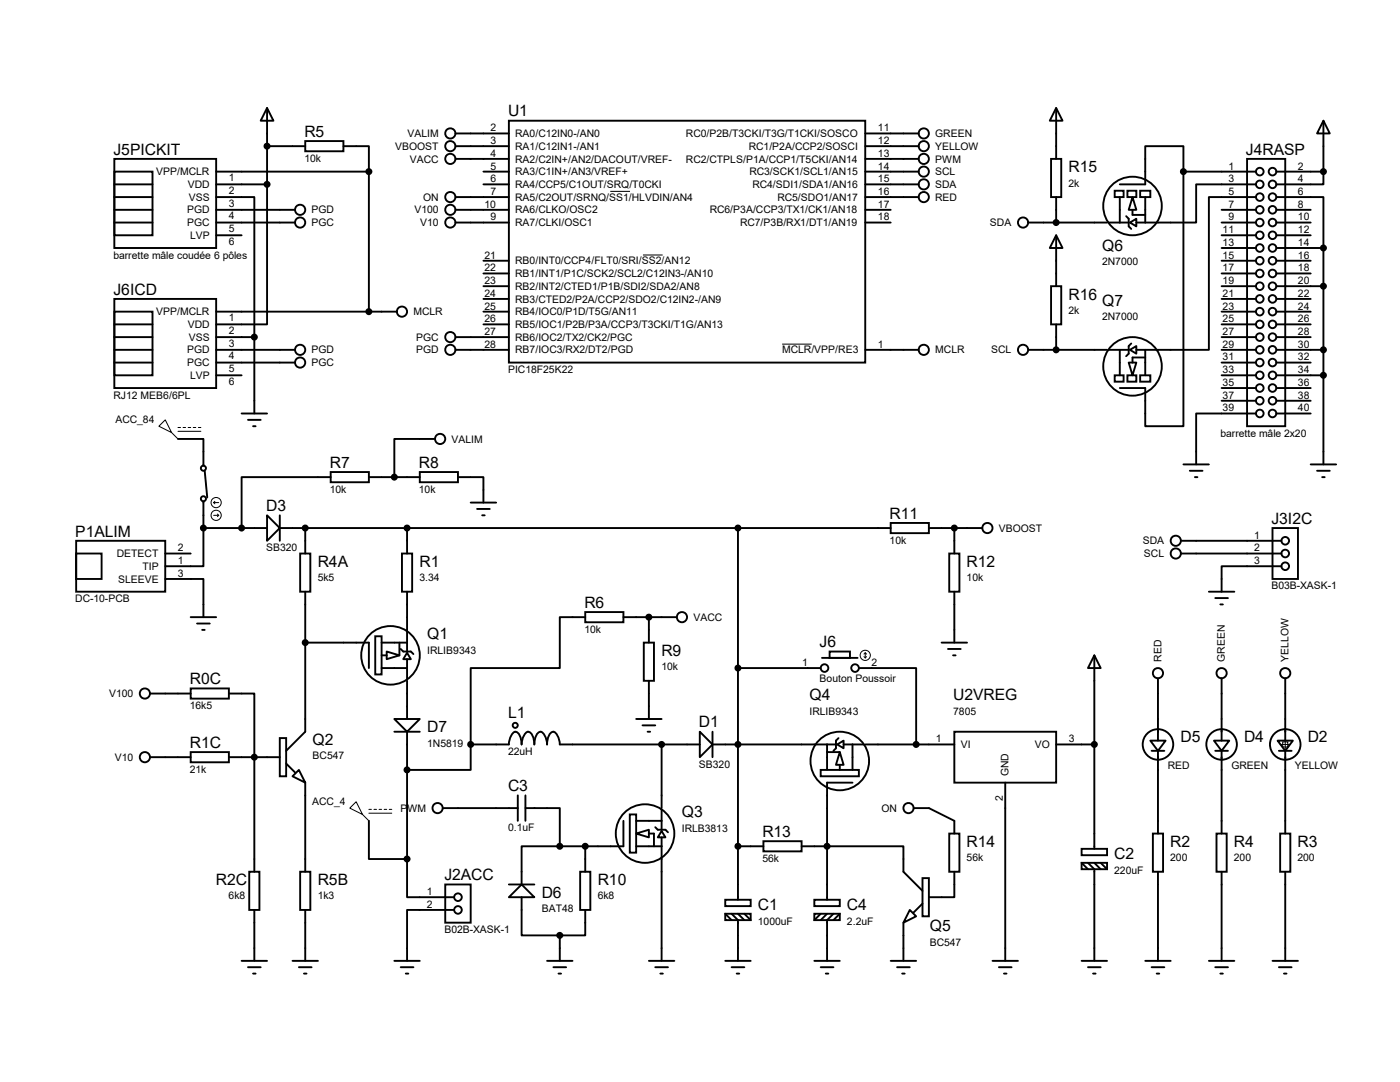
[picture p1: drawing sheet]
<svg xmlns="http://www.w3.org/2000/svg" width="279mm" height="216mm" viewBox="0 0 279 216" stroke-linecap="round" stroke-linejoin="round" font-family="sans-serif">
<g fill="none" stroke="#000" stroke-width=".38">
<path d="M22.8 31.7h20.3v17.8h-20.3zM22.8 34.2h7.6v12.7h-7.6zM22.8 36.8h7.6zM22.8 39.3h7.6zM43.1 39.3h7.7v28M43.1 34.2h30.5M43.1 36.8h10.2M53.3 21.5l1.3 2.6h-2.6zM53.3 36.8v27.9h-10.2M53.3 21.5v15.3M53.3 29.2h7.6M60.9 28.2h7.6v2h-7.6z"/>
<path d="M68.5 29.2h5.1v5M73.6 34.2v28M90.9 29.2h10.7M90.9 26.6h10.7M90.9 39.3h10.7M90.9 31.7h10.7M96.5 34.2h5.1M96.5 36.8h5.1M101.6 24.1h71.1v48.2h-71.1zM172.7 34.2h10.6M172.7 29.2h10.6M172.7 36.8h10.6"/>
<path d="M172.7 26.6h10.6M172.7 39.3h10.6M172.7 31.7h10.6M209.8 31.7h2v7.6h-2zM210.8 21.5l1.2 2.6h-2.5zM210.8 21.5v10.2M210.8 39.3v5.1M222.5 38.1h1.7v1.2h-1.7zM223.5 39.3v5.1M225 38.1h1.8v1.2h-1.8zM226 39.3l.8 2.6h-1.5zM227.5 38.1h2.1v1.2h-2.1z"/>
<path d="M228.6 39.3v5.1M236.2 34.2v50.8h-7.6v-7.6h-5.1M236.2 34.2v-5h-7.6v7.6h-5.1M236.2 34.2h14.5M248.9 31.7h7.6v53.3h-7.6zM250.7 36.8h-12v7.6h-11.9M250.7 39.3h-9.4v30.5h-14.5M254.7 39.3h9.4v10.2M254.7 34.2h9.4M264.1 24.1l1.3 2.5h-2.6zM264.1 34.2v2.6h-9.4M264.1 24.1v10.1"/>
<path d="M22.8 41.9h7.6zM22.8 59.6h20.3v17.8h-20.3zM22.8 44.4h7.6M43.1 41.9h15.8M43.1 44.4h15.8M43.1 46.9h5.1M90.9 41.9h10.7M90.9 44.4h10.7M96.5 57.1h5.1M96.5 52h5.1M96.5 54.6h5.1M96.5 59.6h5.1"/>
<path d="M172.7 41.9h5.1M172.7 44.4h5.1M205.2 44.4h15.7M209.8 57.1h2v7.6h-2zM210.8 46.9l1.2 2.6h-2.5zM210.8 46.9v10.2M221.2 44.4h4.1M224.7 43.1l.6 .5v1.6l.5 .5M225.5 44.4l1.3-.8v1.6zM226 41.9v1h2.6M243.8 49.5h6.9M243.8 57.1h6.9"/>
<path d="M243.8 41.9h6.9M243.8 44.4h6.9M243.8 46.9h6.9M243.8 52h6.9M243.8 54.6h6.9M243.8 59.6h6.9M254.7 49.5h9.4M254.7 57.1h9.4M254.7 41.9h6.9M254.7 44.4h6.9M254.7 46.9h6.9M254.7 52h6.9"/>
<path d="M254.7 54.6h6.9M254.7 59.6h6.9M264.1 49.5v43.2M22.8 62.2h7.6v12.7h-7.6zM22.8 64.7h7.6zM22.8 67.3h7.6zM22.8 69.8h7.6zM22.8 72.3h7.6M43.1 69.8h15.8M43.1 74.9h5.1M43.1 72.3h15.8M43.1 62.2h36.1"/>
<path d="M43.1 67.3h7.7M50.8 67.3v15.2M90.9 69.8h10.7M90.9 67.3h10.7M96.5 62.2h5.1M96.5 64.7h5.1M172.7 69.8h10.6M205.2 69.8h15.7M210.8 64.7v5.1M221.2 69.8h4.1M222.5 74.9h1.7v1.3h-1.7zM223.5 69.8v5.1"/>
<path d="M225 74.9h1.8v1.3h-1.8zM225.3 72.3h1.5l-.8 2.6zM225.5 69.8l1.3-.8v1.6zM225.8 68.5l-.5 .5v1.6l-.6 .5M227.5 74.9h2.1v1.3h-2.1zM228.6 69.8v5.1M228.6 71.3h-2.6v1M243.8 69.8h6.9M243.8 74.9h6.9M243.8 72.3h6.9M243.8 62.2h6.9M243.8 67.3h6.9"/>
<path d="M243.8 64.7h6.9M243.8 77.4h6.9M243.8 80h6.9M254.7 69.8h9.4M254.7 74.9h9.4M254.7 72.3h6.9M254.7 62.2h6.9M254.7 67.3h6.9M254.7 64.7h6.9M254.7 77.4h6.9M254.7 80h6.9M35.5 87.6h5.1v5.3"/>
<path d="M40.9 93.9l.5 5.4M48.2 82.5h5.1M49.5 83.8h2.5M50.5 85h.5M66 94.2h7.6v2h-7.6zM66 95.2h-17.8v10.2M73.6 95.2h10.2M83.8 94.2h7.6v2h-7.6zM86.8 87.6h-8.1v7.6M91.4 95.2h5.1v5.1M236.2 92.7h5.1M237.4 93.9h2.6"/>
<path d="M238.5 95.2h.5M250.7 82.5h-12v10.2M254.7 82.5h6.9M261.6 92.7h5.1M262.8 93.9h2.6M263.9 95.2h.5M15.2 107.9h17.8v10.2h-17.8zM15.2 110.4h5.1v5.1h-5.1zM33 115.5h7.6v7.6M33 110.4h5.1M40.6 105.4v7.6h-7.6M40.6 100v5.4"/>
<path d="M40.6 105.4h12.7M53.3 102.8l2.5 2.6-2.5 2.5zM55.8 105.4h122M55.8 102.8v5.1M59.9 110.4h2v7.7h-2zM60.9 105.4v5M60.9 118.1v27.9l-3.8 3.8M80.2 110.4h2.1v7.7h-2.1zM81.2 105.4v5M81.2 118.1v11.9M93.9 100.3h5.1M95.2 101.6h2.5"/>
<path d="M96.2 102.8h.5M147.3 105.4v74.1M177.8 104.4h7.6v2h-7.6zM185.4 105.4h10.6M189.4 110.4h2.1v7.7h-2.1zM190.5 105.4v5M190.5 118.1v10.1M235.7 107.9h20M235.7 110.4h20M241.3 118.1h5M242.5 119.3h2.6M254 105.4h5v10.1h-5z"/>
<path d="M255.7 113h-11.9v5.1M29.9 138.4h8.2M38.1 137.4h7.6v2h-7.6zM38.1 123.1h5M39.3 124.4h2.6M40.3 125.7h.6M45.7 138.4h5.1v35.5M60.9 128.2h12.7v5.1M74.9 127h1.3v7.6h-1.3zM76.2 128.2h5M76.2 133.3h5M76.2 130.8h1"/>
<path d="M77.2 130l2.5 .8-2.5 .7zM79.7 128.2v2.6M80 129.5l.5 .5h1.5l.5 .5M81.2 130.3l.8 1.2h-1.5zM81.2 131.5v4.1M81.2 135.8v7.7M116.8 122.1h7.6v2.1h-7.6zM116.8 123.1h-5.1v10.2h-17.8v15.2M124.4 123.1h10.7M128.5 128.2h2v7.6h-2zM129.5 123.1v5.1M129.5 135.8v7.7"/>
<path d="M147.3 133.3h16.5M164 131.3h7.2M165.6 130h4v1.3h-4zM171.4 133.3h11.4v15.2M187.9 128.2h5.1M189.2 129.5h2.5M190.2 130.8h.5M218.4 130.8l1.3 2.5h-2.6zM218.4 130.8v38.6M231.1 135.3v12.5M243.5 120.6h.6M243.8 135.3v12.5"/>
<path d="M256.5 135.3v12.5M29.9 151.1h8.2M38.1 150.1h7.6v2h-7.6zM45.7 151.1h10.1M55.8 147.3h1.3v7.6h-1.3zM57.1 152.4l1.8 1.7M58.4 154.9l1.2-1.3 1.3 2.6zM60.9 156.2v17.7M78.7 143.5h5.1l-2.6 2.5zM78.7 146h5.1M81.2 146v25.4M93.9 148.5v5.1h-12.7"/>
<path d="M93.9 148.5h7.7a2.69 2.69 0 0 1 1.2-2.5 2.31 2.31 0 0 1 1.3 2.5 2.69 2.69 0 0 1 1.3-2.5 2.31 2.31 0 0 1 1.2 2.5 2.31 2.31 0 0 1 1.3-2.5 2.69 2.69 0 0 1 1.3 2.5 2.31 2.31 0 0 1 1.2-2.5 2.69 2.69 0 0 1 1.3 2.5h28M103.3 158.7v5.1M104.9 158.7v5.1M127 143.5h5M128.2 144.7h2.6M129.2 146h.6M132 148.5v12.7M139.7 146l2.5 2.5-2.5 2.6zM142.2 148.5h24.6M142.2 146v5.1M163.8 153.6h7.6v1.3h-7.6zM165.1 148.5v5.1"/>
<path d="M165.1 150.1h2.5M167.1 148.5l1.3-.7v1.5zM167.3 147.3l-.5 .5v1.5l-.5 .5M167.6 150.1l.8 2.5h-1.6zM167.6 152.6v1M168.4 148.5h4M170.1 156.2h-5v23.3M170.1 148.5v5.1M172.7 148.5h17.8M190.5 146h20.3v10.2h-20.3zM200.6 156.2v35.5M210.8 148.5h7.6"/>
<path d="M229.6 147.8h3l-1.5 2zM229.8 149.8h2.6M231.1 149.8v16.5M242.3 147.8h3l-1.5 2zM242.5 149.8h2.6M243.8 149.8v16.5M255 147.8h3l-1.5 2zM255.2 149.8h2.6M256.5 149.8v16.5M49.7 173.9h2.1v7.7h-2.1zM59.9 173.9h2v7.7h-2zM73.6 163.8v7.6h7.6"/>
<path d="M81.2 171.4v7.6h9.4M88.3 161.2h15M88.9 176.5h5v7.6h-5zM101.6 176.5h5M104.1 176.5l2.5 2.5h-5zM104.1 179v7.6h7.6M104.9 161.2h6.8v7.7M111.7 168.9h-7.6v7.6M115.8 173.9h2v7.7h-2zM116.8 168.9v5M124.4 163.8v5.1h-12.7M125.7 162.5h1.3v7.6h-1.3z"/>
<path d="M127 166.3l2.5-.7v1.5zM127 168.9h5M127 163.8h5M129.5 166.3h1v2.6M130.8 165.1l.5 .5h1.5l.5 .5M132 165.8l.8 1.3h-1.5zM132 161.5v4.1M132 167.1v24.6M144.7 179.5h5.1v1.3h-5.1zM147.3 168.9h5.1M152.4 167.9h7.6v2h-7.6zM160 168.9h20.3v5l3.8 3.9"/>
<path d="M162.5 179.5h5.1v1.3h-5.1zM182.3 161.2h3.1l5.1 2.6v2.5M184.1 175.2h1.3v7.6h-1.3zM189.4 166.3h2.1v7.6h-2.1zM190.5 173.9v5.1h-5.1M215.9 169.4h5v1.2h-5zM215.9 172.2h5v1.2h-5zM215.9 172.2l1.2 1.2M217.1 172.2l1.3 1.2v18.3M218.4 172.2l1.3 1.2M219.7 172.2l1.2 1.2M230.1 166.3h2v7.6h-2z"/>
<path d="M231.1 173.9v17.8M242.8 166.3h2v7.6h-2zM243.8 173.9v17.8M255.5 166.3h2v7.6h-2zM256.5 173.9v17.8M48.2 191.7h5.1M49.5 193h2.5M50.5 194.3h.5M50.8 181.6v10.1M58.4 191.7h5.1M59.6 193h2.6M60.7 194.3h.5"/>
<path d="M60.9 181.6v10.1M78.7 191.7h5.1M80 193h2.5M81 194.3h.5M90.6 181.6h-9.4v10.1M109.2 191.7h5.1M110.4 193h2.6M111.5 194.3h.5M111.7 186.6v5.1M116.8 181.6v5h-5.1M129.5 191.7h5.1M130.8 193h2.5"/>
<path d="M131.8 194.3h.5M144.7 182.3h5.1v1.3h-5.1zM144.7 191.7h5.1M144.7 182.3l1.3 1.3M146 182.3l1.3 1.3v8.1M146 193h2.5M147 194.3h.5M147.3 182.3l1.2 1.3M148.5 182.3l1.3 1.3M162.5 182.3h5.1v1.3h-5.1zM162.5 191.7h5.1M163.8 193h2.5"/>
<path d="M163.8 182.3l-1.3 1.3M164.8 194.3h.5M165.1 182.3l-1.3 1.3M166.3 182.3l-1.2 1.3v8.1M167.6 182.3l-1.3 1.3M177.8 191.7h5M179 193h2.6M180 194.3h.6M180.3 184.1v7.6M181.6 181.6l1.2 1.2-2.5 1.3zM184.1 180.3l-1.8 1.8M198.1 191.7h5.1"/>
<path d="M199.3 193h2.6M200.4 194.3h.5M215.9 191.7h5M217.1 193h2.6M218.1 194.3h.6M228.6 191.7h5M229.8 193h2.6M230.8 194.3h.6M241.3 191.7h5M242.5 193h2.6M243.5 194.3h.6M254 191.7h5"/>
<path d="M255.2 193h2.6M256.2 194.3h.6"/>
<circle cx="53.3" cy="36.8" r=".51"/>
<circle cx="53.3" cy="29.2" r=".51"/>
<circle cx="73.6" cy="34.2" r=".51"/>
<circle cx="89.9" cy="26.6" r="1.02"/>
<circle cx="89.9" cy="29.2" r="1.02"/>
<circle cx="89.9" cy="39.3" r="1.02"/>
<circle cx="89.9" cy="31.7" r="1.02"/>
<circle cx="184.4" cy="26.6" r="1.02"/>
<circle cx="184.4" cy="29.2" r="1.02"/>
<circle cx="184.4" cy="31.7" r="1.02"/>
<circle cx="184.4" cy="39.3" r="1.02"/>
<circle cx="184.4" cy="36.8" r="1.02"/>
<circle cx="184.4" cy="34.2" r="1.02"/>
<circle cx="236.2" cy="34.2" r=".51"/>
<circle cx="251.4" cy="39.3" r=".76"/>
<circle cx="251.4" cy="34.2" r=".76"/>
<circle cx="251.4" cy="36.8" r=".76"/>
<circle cx="254" cy="34.2" r=".76"/>
<circle cx="254" cy="36.8" r=".76"/>
<circle cx="254" cy="39.3" r=".76"/>
<circle cx="264.1" cy="34.2" r=".51"/>
<circle cx="59.9" cy="44.4" r="1.02"/>
<circle cx="59.9" cy="41.9" r="1.02"/>
<circle cx="89.9" cy="44.4" r="1.02"/>
<circle cx="89.9" cy="41.9" r="1.02"/>
<circle cx="204.2" cy="44.4" r="1.02"/>
<circle cx="210.8" cy="44.4" r=".51"/>
<circle cx="226" cy="41.1" r="5.8"/>
<circle cx="251.4" cy="46.9" r=".76"/>
<circle cx="251.4" cy="49.5" r=".76"/>
<circle cx="251.4" cy="54.6" r=".76"/>
<circle cx="251.4" cy="41.9" r=".76"/>
<circle cx="251.4" cy="44.4" r=".76"/>
<circle cx="251.4" cy="57.1" r=".76"/>
<circle cx="251.4" cy="59.6" r=".76"/>
<circle cx="251.4" cy="52" r=".76"/>
<circle cx="254" cy="46.9" r=".76"/>
<circle cx="254" cy="54.6" r=".76"/>
<circle cx="254" cy="41.9" r=".76"/>
<circle cx="254" cy="44.4" r=".76"/>
<circle cx="254" cy="49.5" r=".76"/>
<circle cx="254" cy="57.1" r=".76"/>
<circle cx="254" cy="52" r=".76"/>
<circle cx="254" cy="59.6" r=".76"/>
<circle cx="264.1" cy="49.5" r=".51"/>
<circle cx="264.1" cy="57.1" r=".51"/>
<circle cx="50.8" cy="67.3" r=".51"/>
<circle cx="59.9" cy="69.8" r="1.02"/>
<circle cx="59.9" cy="72.3" r="1.02"/>
<circle cx="73.6" cy="62.2" r=".51"/>
<circle cx="80.2" cy="62.2" r="1.02"/>
<circle cx="89.9" cy="69.8" r="1.02"/>
<circle cx="89.9" cy="67.3" r="1.02"/>
<circle cx="184.4" cy="69.8" r="1.02"/>
<circle cx="204.2" cy="69.8" r="1.02"/>
<circle cx="210.8" cy="69.8" r=".51"/>
<circle cx="226" cy="73.1" r="5.8"/>
<circle cx="251.4" cy="62.2" r=".76"/>
<circle cx="251.4" cy="74.9" r=".76"/>
<circle cx="251.4" cy="64.7" r=".76"/>
<circle cx="251.4" cy="72.3" r=".76"/>
<circle cx="251.4" cy="80" r=".76"/>
<circle cx="251.4" cy="69.8" r=".76"/>
<circle cx="251.4" cy="77.4" r=".76"/>
<circle cx="251.4" cy="67.3" r=".76"/>
<circle cx="254" cy="62.2" r=".76"/>
<circle cx="254" cy="74.9" r=".76"/>
<circle cx="254" cy="64.7" r=".76"/>
<circle cx="254" cy="72.3" r=".76"/>
<circle cx="254" cy="77.4" r=".76"/>
<circle cx="254" cy="80" r=".76"/>
<circle cx="254" cy="69.8" r=".76"/>
<circle cx="254" cy="67.3" r=".76"/>
<circle cx="264.1" cy="74.9" r=".51"/>
<circle cx="264.1" cy="69.8" r=".51"/>
<circle cx="40.6" cy="99.5" r=".51"/>
<circle cx="40.6" cy="93.4" r=".51"/>
<circle cx="78.7" cy="95.2" r=".51"/>
<circle cx="87.8" cy="87.6" r="1.02"/>
<circle cx="251.4" cy="82.5" r=".76"/>
<circle cx="254" cy="82.5" r=".76"/>
<circle cx="40.6" cy="105.4" r=".51"/>
<circle cx="48.2" cy="105.4" r=".51"/>
<circle cx="60.9" cy="105.4" r=".51"/>
<circle cx="81.2" cy="105.4" r=".51"/>
<circle cx="147.3" cy="105.4" r=".51"/>
<circle cx="190.5" cy="105.4" r=".51"/>
<circle cx="197.1" cy="105.4" r="1.02"/>
<circle cx="234.6" cy="110.4" r="1.02"/>
<circle cx="234.6" cy="107.9" r="1.02"/>
<circle cx="256.5" cy="110.4" r=".76"/>
<circle cx="256.5" cy="113" r=".76"/>
<circle cx="256.5" cy="107.9" r=".76"/>
<circle cx="28.9" cy="138.4" r="1.02"/>
<circle cx="60.9" cy="128.2" r=".51"/>
<circle cx="77.9" cy="130.8" r="5.8"/>
<circle cx="129.5" cy="123.1" r=".51"/>
<circle cx="136.1" cy="123.1" r="1.02"/>
<circle cx="147.3" cy="133.3" r=".51"/>
<circle cx="164.6" cy="133.3" r=".76"/>
<circle cx="170.6" cy="133.3" r=".76"/>
<circle cx="231.1" cy="134.3" r="1.02"/>
<circle cx="243.8" cy="134.3" r="1.02"/>
<circle cx="256.5" cy="134.3" r="1.02"/>
<circle cx="28.9" cy="151.1" r="1.02"/>
<circle cx="50.8" cy="151.1" r=".51"/>
<circle cx="81.2" cy="153.6" r=".51"/>
<circle cx="93.9" cy="148.5" r=".51"/>
<circle cx="102.8" cy="144.7" r=".51"/>
<circle cx="132" cy="148.5" r=".51"/>
<circle cx="147.3" cy="148.5" r=".51"/>
<circle cx="167.6" cy="151.8" r="5.8"/>
<circle cx="182.8" cy="148.5" r=".51"/>
<circle cx="218.4" cy="148.5" r=".51"/>
<circle cx="231.1" cy="148.5" r="3"/>
<circle cx="243.8" cy="148.5" r="3"/>
<circle cx="256.5" cy="148.5" r="3"/>
<circle cx="81.2" cy="171.4" r=".51"/>
<circle cx="87.3" cy="161.2" r="1.02"/>
<circle cx="91.4" cy="179" r=".76"/>
<circle cx="111.7" cy="168.9" r=".51"/>
<circle cx="116.8" cy="168.9" r=".51"/>
<circle cx="128.7" cy="166.3" r="5.8"/>
<circle cx="147.3" cy="168.9" r=".51"/>
<circle cx="165.1" cy="168.9" r=".51"/>
<circle cx="181.3" cy="161.2" r="1.02"/>
<circle cx="91.4" cy="181.6" r=".76"/>
<circle cx="111.7" cy="186.6" r=".51"/>
</g>
<g fill="none" stroke="#000" stroke-width=".2">
<path d="M121.8 38.2h3.9M128.3 50.9h3.9M156.1 68.7h5.9M31.7 85l1.3-1.2 1.2 2.5zM34.2 86.3l1.3 1.3M35.5 85.3h.5M35.5 86.1h4.6M36.5 85.3h.5M37.5 85.3h.6M38.6 85.3h.5M39.6 85.3h.5M42.6 100.3l.3 .2"/>
<path d="M42.6 100.3h1M42.6 102.8h1M42.9 100l-.3 .3M43.4 102.6l.2 .2M43.6 102.8l-.2 .3M172.4 131l.3 .3M172.7 130.3v1M172.7 130.3l-.3 .2M172.7 130.3l.2 .2M172.9 131l-.2 .3M255.5 148.5h2M256 148h1v1.1h-1z"/>
<path d="M256.5 147.5v2.1M69.8 161.2l1.3-1.2 1.2 2.5zM72.3 162.5l1.3 1.3M73.6 161.5h.5M73.6 162.3h4.6M74.6 161.5h.5M75.6 161.5h.6M76.7 161.5h.5M77.7 161.5h.5"/>
<circle cx="43.1" cy="100.3" r="1.02"/>
<circle cx="43.1" cy="102.8" r="1.02"/>
<circle cx="172.7" cy="130.8" r="1.02"/>
</g>
<g fill="#000">
<circle cx="53.3" cy="36.8" r=".51"/>
<circle cx="53.3" cy="29.2" r=".51"/>
<circle cx="73.6" cy="34.2" r=".51"/>
<circle cx="236.2" cy="34.2" r=".51"/>
<circle cx="264.1" cy="34.2" r=".51"/>
<circle cx="210.8" cy="44.4" r=".51"/>
<circle cx="264.1" cy="49.5" r=".51"/>
<circle cx="264.1" cy="57.1" r=".51"/>
<circle cx="50.8" cy="67.3" r=".51"/>
<circle cx="73.6" cy="62.2" r=".51"/>
<circle cx="210.8" cy="69.8" r=".51"/>
<circle cx="264.1" cy="74.9" r=".51"/>
<circle cx="264.1" cy="69.8" r=".51"/>
<circle cx="78.7" cy="95.2" r=".51"/>
<circle cx="40.6" cy="105.4" r=".51"/>
<circle cx="48.2" cy="105.4" r=".51"/>
<circle cx="60.9" cy="105.4" r=".51"/>
<circle cx="81.2" cy="105.4" r=".51"/>
<circle cx="147.3" cy="105.4" r=".51"/>
<circle cx="190.5" cy="105.4" r=".51"/>
<circle cx="60.9" cy="128.2" r=".51"/>
<circle cx="129.5" cy="123.1" r=".51"/>
<circle cx="147.3" cy="133.3" r=".51"/>
<circle cx="50.8" cy="151.1" r=".51"/>
<circle cx="81.2" cy="153.6" r=".51"/>
<circle cx="93.9" cy="148.5" r=".51"/>
<circle cx="132" cy="148.5" r=".51"/>
<circle cx="147.3" cy="148.5" r=".51"/>
<circle cx="182.8" cy="148.5" r=".51"/>
<circle cx="218.4" cy="148.5" r=".51"/>
<circle cx="81.2" cy="171.4" r=".51"/>
<circle cx="111.7" cy="168.9" r=".51"/>
<circle cx="116.8" cy="168.9" r=".51"/>
<circle cx="147.3" cy="168.9" r=".51"/>
<circle cx="165.1" cy="168.9" r=".51"/>
<circle cx="111.7" cy="186.6" r=".51"/>
</g>
<g font-size="3.1">
<text x="101.4" y="23.2">U1</text>
<text x="60.7" y="27.3">R5</text>
<text x="22.6" y="30.9">J5PICKIT</text>
<text x="213.2" y="34.4">R15</text>
<text x="248.7" y="30.9">J4RASP</text>
<text x="220" y="50">Q6</text>
<text x="22.6" y="58.8">J6ICD</text>
<text x="213.2" y="59.8">R16</text>
<text x="220" y="61">Q7</text>
<text x="65.8" y="93.3">R7</text>
<text x="83.6" y="93.3">R8</text>
<text x="53.1" y="102">D3</text>
<text x="15" y="107.1">P1ALIM</text>
<text x="177.5" y="103.5">R11</text>
<text x="253.7" y="104.5">J3I2C</text>
<text x="63.4" y="113.1">R4A</text>
<text x="83.7" y="113.1">R1</text>
<text x="192.9" y="113.1">R12</text>
<text x="116.6" y="121.2">R6</text>
<text x="85.3" y="127.6">Q1</text>
<text x="132" y="130.9">R9</text>
<text x="163.6" y="129.1">J6</text>
<text x="37.9" y="136.5">R0C</text>
<text x="101.4" y="143.3">L1</text>
<text x="161.5" y="139.7">Q4</text>
<text x="190.2" y="139.7">U2VREG</text>
<text x="37.9" y="149.2">R1C</text>
<text x="62.4" y="148.6">Q2</text>
<text x="85.3" y="146.1">D7</text>
<text x="139.5" y="145.1">D1</text>
<text x="235.6" y="148.1">D5</text>
<text x="248.3" y="148.1">D4</text>
<text x="261" y="148.1">D2</text>
<text x="101.4" y="157.8">C3</text>
<text x="136.1" y="163.1">Q3</text>
<text x="152.1" y="167">R13</text>
<text x="192.9" y="169">R14</text>
<text x="222.4" y="171.5">C2</text>
<text x="233.6" y="169">R2</text>
<text x="246.3" y="169">R4</text>
<text x="259" y="169">R3</text>
<text x="43.1" y="176.6">R2C</text>
<text x="63.4" y="176.6">R5B</text>
<text x="88.7" y="175.6">J2ACC</text>
<text x="108.1" y="179.1">D6</text>
<text x="119.3" y="176.6">R10</text>
<text x="151.3" y="181.7">C1</text>
<text x="169" y="181.7">C4</text>
<text x="185.5" y="185.8">Q5</text>
</g>
<g font-size="2.1">
<text x="78.9" y="29.9">VBOOST</text>
<text x="81.3" y="27.3">VALIM</text>
<text x="97.9" y="26.2">2</text>
<text x="97.9" y="28.7">3</text>
<text x="102.8" y="27.3">RA0/C12IN0-/AN0</text>
<text x="102.8" y="29.9">RA1/C12IN1-/AN1</text>
<text x="136.9" y="27.3">RC0/P2B/T3CKI/T3G/T1CKI/SOSCO</text>
<text x="149.4" y="29.9">RC1/P2A/CCP2/SOSCI</text>
<text x="175.2" y="26.2">11</text>
<text x="175.2" y="28.7">12</text>
<text x="186.6" y="29.9">YELLOW</text>
<text x="186.6" y="27.3">GREEN</text>
<text x="31.2" y="35">VPP/MCLR</text>
<text x="60.7" y="32.3">10k</text>
<text x="81.8" y="32.4">VACC</text>
<text x="97.9" y="33.8">5</text>
<text x="97.9" y="31.3">4</text>
<text x="102.8" y="35">RA3/C1IN+/AN3/VREF+</text>
<text x="102.8" y="32.4">RA2/C2IN+/AN2/DACOUT/VREF-</text>
<text x="136.9" y="32.4">RC2/CTPLS/P1A/CCP1/T5CKI/AN14</text>
<text x="149.6" y="35">RC3/SCK1/SCL1/AN15</text>
<text x="175.2" y="33.8">14</text>
<text x="175.2" y="31.3">13</text>
<text x="186.6" y="32.4">PWM</text>
<text x="186.6" y="35">SCL</text>
<text x="245.2" y="33.8">1</text>
<text x="259" y="33.8">2</text>
<text x="37.5" y="37.5">VDD</text>
<text x="37.7" y="40">VSS</text>
<text x="45.7" y="36.2">1</text>
<text x="45.7" y="38.7">2</text>
<text x="45.7" y="41.2">3</text>
<text x="84.5" y="40">ON</text>
<text x="96.7" y="41.4">10</text>
<text x="97.9" y="36.4">6</text>
<text x="97.9" y="38.9">7</text>
<text x="102.8" y="37.5">RA4/CCP5/C1OUT/SRQ/T0CKI</text>
<text x="102.8" y="40">RA5/C2OUT/SRNQ/SS1/HLVDIN/AN4</text>
<text x="150.2" y="37.5">RC4/SDI1/SDA1/AN16</text>
<text x="155.2" y="40">RC5/SDO1/AN17</text>
<text x="175.2" y="38.9">16</text>
<text x="175.2" y="41.4">17</text>
<text x="175.2" y="36.4">15</text>
<text x="186.6" y="40">RED</text>
<text x="186.6" y="37.5">SDA</text>
<text x="213.2" y="37.3">2k</text>
<text x="245.2" y="36.4">3</text>
<text x="245.2" y="38.9">5</text>
<text x="245.2" y="41.4">7</text>
<text x="259" y="36.4">4</text>
<text x="259" y="38.9">6</text>
<text x="259" y="41.4">8</text>
<text x="37.3" y="42.6">PGD</text>
<text x="37.3" y="45.1">PGC</text>
<text x="37.9" y="47.7">LVP</text>
<text x="45.7" y="43.8">4</text>
<text x="45.7" y="46.3">5</text>
<text x="62.2" y="45.1">PGC</text>
<text x="62.2" y="42.6">PGD</text>
<text x="82.7" y="42.6">V100</text>
<text x="83.9" y="45.1">V10</text>
<text x="97.9" y="44">9</text>
<text x="102.8" y="42.6">RA6/CLKO/OSC2</text>
<text x="102.8" y="45.1">RA7/CLKI/OSC1</text>
<text x="141.6" y="42.6">RC6/P3A/CCP3/TX1/CK1/AN18</text>
<text x="147.7" y="45.1">RC7/P3B/RX1/DT1/AN19</text>
<text x="175.2" y="44">18</text>
<text x="197.6" y="45.1">SDA</text>
<text x="244" y="46.5">11</text>
<text x="245.2" y="44">9</text>
<text x="259" y="44">10</text>
<text x="259" y="46.5">12</text>
<text x="22.6" y="51.6">barrette mâle coudée 6 pôles</text>
<text x="45.7" y="48.9">6</text>
<text x="96.7" y="51.6">21</text>
<text x="102.8" y="52.7">RB0/INT0/CCP4/FLT0/SRI/SS2/AN12</text>
<text x="220" y="52.9">2N7000</text>
<text x="244" y="49.1">13</text>
<text x="244" y="51.6">15</text>
<text x="259" y="49.1">14</text>
<text x="259" y="51.6">16</text>
<text x="96.7" y="54.1">22</text>
<text x="96.7" y="56.7">23</text>
<text x="96.7" y="59.2">24</text>
<text x="102.8" y="55.3">RB1/INT1/P1C/SCK2/SCL2/C12IN3-/AN10</text>
<text x="102.8" y="57.8">RB2/INT2/CTED1/P1B/SDI2/SDA2/AN8</text>
<text x="244" y="54.1">17</text>
<text x="244" y="56.7">19</text>
<text x="244" y="59.2">21</text>
<text x="259" y="54.1">18</text>
<text x="259" y="56.7">20</text>
<text x="259" y="59.2">22</text>
<text x="31.2" y="62.9">VPP/MCLR</text>
<text x="37.5" y="65.4">VDD</text>
<text x="45.7" y="64.1">1</text>
<text x="82.5" y="62.9">MCLR</text>
<text x="96.7" y="61.8">25</text>
<text x="96.7" y="64.3">26</text>
<text x="102.8" y="62.9">RB4/IOC0/P1D/T5G/AN11</text>
<text x="102.8" y="65.4">RB5/IOC1/P2B/P3A/CCP3/T3CKI/T1G/AN13</text>
<text x="102.8" y="60.4">RB3/CTED2/P2A/CCP2/SDO2/C12IN2-/AN9</text>
<text x="213.2" y="62.7">2k</text>
<text x="220" y="63.9">2N7000</text>
<text x="244" y="61.8">23</text>
<text x="244" y="64.3">25</text>
<text x="259" y="61.8">24</text>
<text x="259" y="64.3">26</text>
<text x="37.3" y="70.5">PGD</text>
<text x="37.7" y="68">VSS</text>
<text x="45.7" y="66.6">2</text>
<text x="45.7" y="71.7">4</text>
<text x="45.7" y="69.2">3</text>
<text x="62.2" y="70.5">PGD</text>
<text x="83.1" y="68">PGC</text>
<text x="83.1" y="70.5">PGD</text>
<text x="96.7" y="66.8">27</text>
<text x="96.7" y="69.4">28</text>
<text x="102.8" y="68">RB6/IOC2/TX2/CK2/PGC</text>
<text x="102.8" y="70.5">RB7/IOC3/RX2/DT2/PGD</text>
<text x="156.1" y="70.5">MCLR/VPP/RE3</text>
<text x="175.2" y="69.4">1</text>
<text x="186.6" y="70.5">MCLR</text>
<text x="197.8" y="70.5">SCL</text>
<text x="244" y="66.8">27</text>
<text x="244" y="69.4">29</text>
<text x="244" y="71.9">31</text>
<text x="259" y="66.8">28</text>
<text x="259" y="69.4">30</text>
<text x="259" y="71.9">32</text>
<text x="37.3" y="73.1">PGC</text>
<text x="37.9" y="75.6">LVP</text>
<text x="45.7" y="74.3">5</text>
<text x="45.7" y="76.8">6</text>
<text x="62.2" y="73.1">PGC</text>
<text x="101.4" y="74.5">PIC18F25K22</text>
<text x="244" y="74.5">33</text>
<text x="244" y="77">35</text>
<text x="259" y="74.5">34</text>
<text x="259" y="77">36</text>
<text x="22.6" y="79.5">RJ12 MEB6/6PL</text>
<text x="244" y="79.5">37</text>
<text x="244" y="82.1">39</text>
<text x="259" y="79.5">38</text>
<text x="259" y="82.1">40</text>
<text x="23" y="84.5">ACC_84</text>
<text x="90.1" y="88.3">VALIM</text>
<text x="243.6" y="87.2">barrette mâle 2x20</text>
<text x="65.8" y="98.3">10k</text>
<text x="83.6" y="98.3">10k</text>
<text x="199.3" y="106.1">VBOOST</text>
<text x="250.3" y="107.5">1</text>
<text x="23.3" y="111.2">DETECT</text>
<text x="28.4" y="113.7">TIP</text>
<text x="35.5" y="112.6">1</text>
<text x="35.5" y="110">2</text>
<text x="53.1" y="110">SB320</text>
<text x="177.5" y="108.5">10k</text>
<text x="228" y="108.6">SDA</text>
<text x="228.3" y="111.2">SCL</text>
<text x="250.3" y="110">2</text>
<text x="250.3" y="112.6">3</text>
<text x="23.6" y="116.2">SLEEVE</text>
<text x="35.5" y="115.1">3</text>
<text x="63.4" y="116">5k5</text>
<text x="83.7" y="116">3.34</text>
<text x="192.9" y="116">10k</text>
<text x="253.7" y="117.6">B03B-XASK-1</text>
<text x="15" y="120.1">DC-10-PCB</text>
<text x="138.4" y="123.9">VACC</text>
<text x="85.3" y="130.4">IRLIB9343</text>
<text x="116.6" y="126.2">10k</text>
<text x="132" y="133.7">10k</text>
<text x="160.1" y="132.9">1</text>
<text x="163.6" y="136.1">Bouton Poussoir</text>
<text x="173.9" y="132.9">2</text>
<text x="231.8" y="132" transform="rotate(-90 231.8 132)">RED</text>
<text x="244.5" y="132" transform="rotate(-90 244.5 132)">GREEN</text>
<text x="257.2" y="132" transform="rotate(-90 257.2 132)">YELLOW</text>
<text x="21.8" y="139.1">V100</text>
<text x="37.9" y="141.5">16k5</text>
<text x="161.5" y="142.6">IRLIB9343</text>
<text x="190.2" y="142.6">7805</text>
<text x="85.3" y="149">1N5819</text>
<text x="186.8" y="148.1">1</text>
<text x="191.7" y="149.3">VI</text>
<text x="206.5" y="149.3">VO</text>
<text x="213.3" y="148.1">3</text>
<text x="22.9" y="151.8">V10</text>
<text x="37.9" y="154.2">21k</text>
<text x="62.4" y="151.5">BC547</text>
<text x="101.4" y="150.6">22uH</text>
<text x="139.5" y="153.2">SB320</text>
<text x="201.3" y="154.9" transform="rotate(-90 201.3 154.9)">GND</text>
<text x="233" y="153.5">RED</text>
<text x="245.7" y="153.5">GREEN</text>
<text x="258.4" y="153.5">YELLOW</text>
<text x="62.3" y="160.7">ACC_4</text>
<text x="79.9" y="162">PWM</text>
<text x="175.9" y="162">ON</text>
<text x="200.1" y="159.9" transform="rotate(-90 200.1 159.9)">2</text>
<text x="101.4" y="165.9">0.1uF</text>
<text x="136.1" y="166">IRLB3813</text>
<text x="152.1" y="172">56k</text>
<text x="192.9" y="171.8">56k</text>
<text x="233.6" y="171.8">200</text>
<text x="246.3" y="171.8">200</text>
<text x="259" y="171.8">200</text>
<text x="45.6" y="179.5">6k8</text>
<text x="63.4" y="179.5">1k3</text>
<text x="85.2" y="178.6">1</text>
<text x="119.3" y="179.5">6k8</text>
<text x="222.4" y="174.4">220uF</text>
<text x="85.2" y="181.1">2</text>
<text x="108.1" y="182">BAT48</text>
<text x="151.3" y="184.5">1000uF</text>
<text x="169" y="184.5">2.2uF</text>
<text x="88.7" y="186.2">B02B-XASK-1</text>
<text x="185.5" y="188.7">BC547</text>
</g>
</svg>
